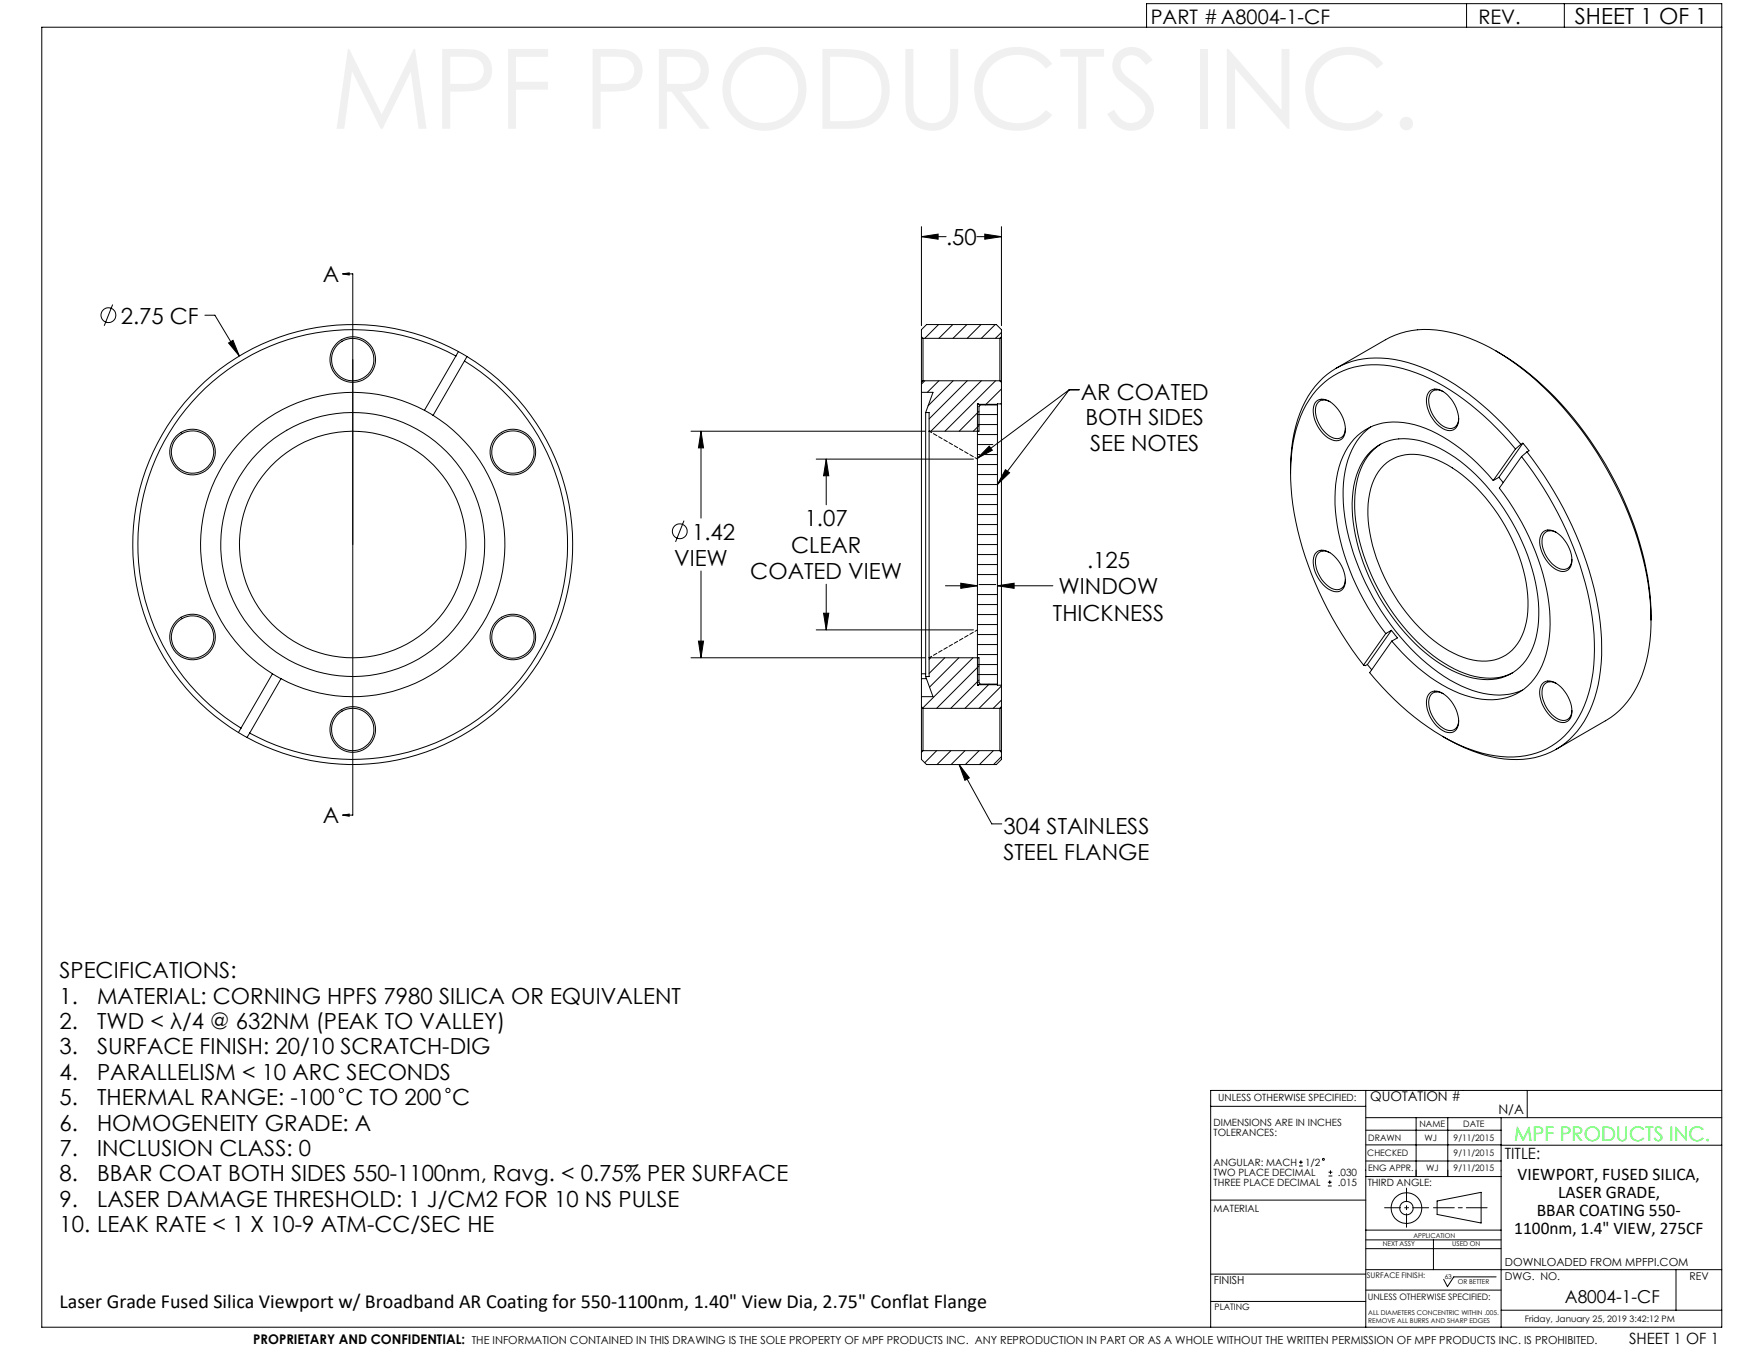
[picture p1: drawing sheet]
<svg xmlns="http://www.w3.org/2000/svg" width="559mm" height="432mm" viewBox="0 0 559 432" stroke-linecap="round" stroke-linejoin="round" font-family="sans-serif">
<g fill="none" stroke="#000" stroke-width=".32">
<path d="M364 8.6v-7.4h182.7v420.2h-533.4v-412.8h533.4M465.6 1.2v7.4M496.7 1.2v7.4M292.6 72v31.4M292.6 75.1h7.8M292.6 75.1l5.3-.8v1.7zM310.2 75.1h7.8M312.7 74.3l5.3 .8-5.3 .9zM318 72v31.4M35.8 96.7l-2.7 6.7M108.8 87l2.1-.4v.7zM108.8 87h3.2v171.8h-3.2"/>
<path d="M65.1 100.1h3.1l7.8 12.9M72.6 108.9l1.4-.8 2 4.9zM144.7 113a68.2 68.2 0 0 0-91.8 25.8 68.2 68.2 0 0 0 23.6 92.4M144.7 113l-9.9 17.3M145.6 111.6a69.9 69.9 0 0 0-94.1 26.4 69.9 69.9 0 0 0 24.2 94.6M145.6 111.6l2.7 1.6M145.6 111.6l-.9 1.4M147.5 114.6a68.2 68.2 0 0 1 23.6 92.4 68.2 68.2 0 0 1-91.8 25.8M148.3 113.2a69.8 69.8 0 0 1 24.2 94.6 69.8 69.8 0 0 1-94.1 26.3M148.3 113.2l-10.8 18.7M292.6 106.9v14.5M292.6 106.9v-2.2l1.6-1.7h22.1l1.7 1.7v2.2"/>
<path d="M292.6 106.9l.5 .5M293.1 107.4v13.5M293.1 107.4h24.4M298 103l-4.4 4.4M302.5 103l-4.4 4.4M307 103l-4.4 4.4M311.5 103l-4.4 4.4M316 103l-4.4 4.4M317.5 107.4v13.5M318 106.9v14.5M318 106.9l-.5 .5M318 105.6l-1.9 1.8"/>
<path d="M424.3 116.9l15.6-9a28.6 28.6 0 0 1 22.3-2 70.1 70.1 0 0 1 30.1 19.2 114.1 114.1 0 0 1 31.4 63.1 52.5 52.5 0 0 1-4 29.8 25.5 25.5 0 0 1-10 10.8l-15.6 9.1M474.8 111.3a95.7 95.7 0 0 1 33.4 33.7 101.3 101.3 0 0 1 16 48.9v3M134.8 130.3a48.3 48.3 0 0 0-64.7 18.4 48.3 48.3 0 0 0 16.4 65.2M134.8 130.3l2.7 1.6M137.5 131.9a48.3 48.3 0 0 1 16.3 65.2 48.3 48.3 0 0 1-64.6 18.4M219.4 136.9h74.3M222.6 136.9v27.6M222.6 136.9l.8 5.3h-1.6zM292.6 124.6v89.3M292.6 121.4v3.2M292.6 124.6h3.6l-2.3 6.4M293.1 120.9l-.5 .5"/>
<path d="M293.1 120.9h24.4M293.6 120.9l-1 1.1M293.9 131v83.8M293.9 131h1.1v5.9M295 136.9v71.9M298.1 120.9l-3.7 3.7M302.6 120.9l-7.9 7.9M307.1 120.9l-12.1 12.1M310.3 128.4h6.4M310.3 131.6h6.4M310.3 134.8h6.4M310.3 138h6.4"/>
<path d="M310.4 128.4h.1M310.8 130.6l-6.2 6.3M310.8 135.1l-1.8 1.8M311.6 120.9l-16 16M316.1 120.9l-16.1 16M316.7 128.6h-5.3l-.5 .2-.1 8.1h-15.8M316.7 128.4h-6.4v89h6.4M317.5 120.9l.5 .5M318 128.2v89.4M318 121.4v6.8M318 128.2h-1.3v89.4h1.3M318 123.5l-5.1 5.1"/>
<path d="M318 128l-.3 .2M339.5 123.8h3.2M339.5 123.8l-22.8 30M339.5 123.8l-29.2 21.7M417.9 127.5a3.8 3.8 0 0 1 5 .5 10.6 10.6 0 0 1 4.1 9.8 2.92 2.92 0 0 1-4.8 1.5 10.4 10.4 0 0 1-5-10.7zM422.2 127.5a2.85 2.85 0 0 0-3.1-.2 2.85 2.85 0 0 0-1.4 2.8 10.2 10.2 0 0 0 5.8 9 2.75 2.75 0 0 0 3.6-3M435.2 135.5a22.2 22.2 0 0 0-8.4 16 62.9 62.9 0 0 0 7.9 35.8 70.3 70.3 0 0 0 27.4 29.6 25.3 25.3 0 0 0 20 2.7l1.3-.5M453.8 124.2a3.8 3.8 0 0 1 5.1 .6 10.6 10.6 0 0 1 4 9.8 2.92 2.92 0 0 1-4.7 1.5 10.4 10.4 0 0 1-5-10.8zM458.2 124.3a2.85 2.85 0 0 0-3.2-.2 2.85 2.85 0 0 0-1.4 2.8 10 10 0 0 0 5.9 9 2.77 2.77 0 0 0 3.6-3M259.2 145.8h49.9M262.3 145.8l.8 5.3h-1.6zM262.3 145.8v14.5"/>
<path d="M310.3 141.1h4.9M310.3 144.3h.7M310.3 147.5h6.4M310.3 150.7h6.4M310.3 153.8h6.4M310.3 157h6.4M312.7 144.3h4M314.1 141.6l1 1.3-4.8 2.6zM319.2 149.1l1.3 1-3.8 3.7zM435.3 143.3a15.7 15.7 0 0 1 15-3.5 44.6 44.6 0 0 1 23 16.1 65.5 65.5 0 0 1 15.3 37.4 25.4 25.4 0 0 1-5 17.5 15.5 15.5 0 0 1-16 4.5 44.8 44.8 0 0 1-23-16.1 65.8 65.8 0 0 1-15.3-37.5 25.6 25.6 0 0 1 5-17.4zM438.4 141a18.9 18.9 0 0 0-8 14.6 54.8 54.8 0 0 0 7.1 31.3 60 60 0 0 0 24.2 25.5 21.6 21.6 0 0 0 17 1.9l1.6-.7M439.3 147.7a14.4 14.4 0 0 1 15.6-2.2 45.3 45.3 0 0 1 20.6 17.7 51.8 51.8 0 0 1 9.6 31 17.6 17.6 0 0 1-7 13.8 15.8 15.8 0 0 1-15.1 .1 48.8 48.8 0 0 1-21.4-20.9 49.8 49.8 0 0 1-7.2-27.3 19.1 19.1 0 0 1 4.9-12.2z"/>
<path d="M474.1 152.6a54.8 54.8 0 0 0-23.2-17.2 19.6 19.6 0 0 0-19.9 2.9 24.9 24.9 0 0 0-7.1 17.6 68.1 68.1 0 0 0 10.3 36.7l2.8 4.4 3 4.2M475.9 151.6l1.4 1.6M475.9 151.6l-1.8 1M481.2 142.6a79.5 79.5 0 0 0-31.5-24.2 30.8 30.8 0 0 0-24.8 0 27.3 27.3 0 0 0-13.3 17.7 66.9 66.9 0 0 0 1.1 35 114.7 114.7 0 0 0 20.2 40.1M481.2 142.6l-7.1 10M482.9 141.1a84.3 84.3 0 0 0-29.6-23.7 34.2 34.2 0 0 0-25.7-2.1 26.7 26.7 0 0 0-15.6 17.9 53 53 0 0 0-2.2 17M482.9 141.1l-1.7 1.5M483.1 145a109.5 109.5 0 0 1 22.7 53.6 49.1 49.1 0 0 1-4.5 29 24.1 24.1 0 0 1-24.7 12.6 51.8 51.8 0 0 1-25.4-10.9 93.2 93.2 0 0 1-16.3-15.7l7-10M483.1 145l-7.1 10a75.1 75.1 0 0 1 16.1 41.1 28.8 28.8 0 0 1-6 20.6 17.9 17.9 0 0 1-17.4 5 46.6 46.6 0 0 1-23.5-14.4l-3.3-3.7M483.5 140.7l2 2.4-.7 .4M483.5 140.7l-.6 .4M483.5 140.7l-7.6 10.9"/>
<path d="M484.8 143.5a112.5 112.5 0 0 1 23.3 54.2 54.3 54.3 0 0 1-3.3 27.8 25.1 25.1 0 0 1-27.1 15.5 50.4 50.4 0 0 1-19.7-7.2M484.8 143.5l-1.7 1.5M217.2 165.3l-2.7 6.7M310.3 160.2h6.4M310.3 163.4h6.4M310.3 166.5h6.4M310.3 169.7h6.4M310.3 172.9h6.4M310.3 176.1h6.4M310.3 179.2h6.4M417.9 175.4a3.7 3.7 0 0 1 5 .6 10.6 10.6 0 0 1 4.1 9.8 2.9 2.9 0 0 1-4.8 1.5 10.4 10.4 0 0 1-5-10.8zM422.2 175.5a2.85 2.85 0 0 0-3.1-.3 2.85 2.85 0 0 0-1.4 2.9 9.6 9.6 0 0 0 6.5 9.1 2.73 2.73 0 0 0 2.9-3.2"/>
<path d="M489.8 169a3.8 3.8 0 0 1 5 .5 10.7 10.7 0 0 1 4.1 9.8 2.96 2.96 0 0 1-4.8 1.6 10.9 10.9 0 0 1-5.1-10.2zM494.1 169.1a2.83 2.83 0 0 0-3.1-.3 2.83 2.83 0 0 0-1.4 2.9 10 10 0 0 0 5.8 9 2.77 2.77 0 0 0 3.7-3.1M222.6 181.3v27.5M259.2 200h49.9M261.5 194.7h1.6l-.8 5.3zM262.3 185.5v14.5M300.2 186h10.1M305 185.2l5.3 .8-5.3 .8zM310.3 182.4h6.4M310.3 188.8h6.4M310.3 191.9h6.4M310.3 195.1h6.4"/>
<path d="M310.3 198.3h6.4M310.8 185.6h5.4M316.7 186h17.6M316.7 186l5.3-.8v1.6zM86.5 213.9l2.7 1.6M86.5 213.9l-10 17.3M89.2 215.5l-9.9 17.3M219.4 208.8h74.3M221.8 203.6h1.6l-.8 5.2zM292.6 215.5v5.7M292.6 213.9v1.6M292.6 215.5h1.5"/>
<path d="M292.6 213.9h1.3M293.9 214.8l2.3 6.4h-3.6M294 214.8l-.1 .1M295 208.8h15.8l.1 8.2 .4 .2h5.4M295 208.8v6h-1.1M295.5 208.8l-.5 .5M300 208.8l-5 5M304.4 208.8l-9.3 9.4M308.9 208.8l-15.9 16M310.3 201.5h6.4M310.3 204.6h6.4M310.3 207.8h6.4"/>
<path d="M310.3 211h6.4M310.3 214.2h6.4M310.3 217.3h6.4M310.4 217.4l.2 .2zM310.8 211.4l-13.4 13.5M310.8 215.9l-8.9 9M314 217.2l-7.6 7.7M318 217.6v6.8M318 217.8l-7.1 7.1M434.2 211l1.3 1.7M434.2 211l-.7 .3-.6-.1M440 201.2l-7.1 10"/>
<path d="M441.8 200.1l1.9 2.4-1.8 1.1M441.8 200.1l-1.8 1.1M441.8 200.1l-7.6 10.9M489.8 217a3.7 3.7 0 0 1 5 .5 10.7 10.7 0 0 1 4.1 9.8 2.97 2.97 0 0 1-4.8 1.5 10.9 10.9 0 0 1-5.1-10.1zM494.1 217a2.83 2.83 0 0 0-3.1-.2 2.83 2.83 0 0 0-1.4 2.8 9.6 9.6 0 0 0 6.5 9.1 2.77 2.77 0 0 0 3-3.1M75.7 232.6l2.7 1.5M76.5 231.2l-.8 1.4M79.3 232.8l-.9 1.3M292.6 224.4v14.5M292.6 221.2v3.2M292.6 238.9v2.2l1.6 1.6h22.1l1.7-1.6v-2.2M292.6 224.4l.5 .5"/>
<path d="M293.1 224.9v13.4M293.1 224.9h24.4M293.1 238.3l-.5 .6M293.1 238.3h24.4M297.4 238.3l-3.8 3.8M301.9 238.3l-4.4 4.4M306.4 238.3l-4.4 4.4M310.9 238.3l-4.4 4.4M315.4 238.3l-4.4 4.4M317.5 224.9v13.4M317.5 238.3l.5 .6M318 224.4v14.5"/>
<path d="M318 224.4l-.5 .5M318 222.3l-2.7 2.6M453.8 220.2a3.7 3.7 0 0 1 5.1 .5 10.5 10.5 0 0 1 4 9.8 2.9 2.9 0 0 1-4.7 1.5 10.4 10.4 0 0 1-5-10.8zM458.2 220.2a2.85 2.85 0 0 0-3.2-.2 2.85 2.85 0 0 0-1.4 2.8 9.7 9.7 0 0 0 6.5 9.2 2.77 2.77 0 0 0 3-3.2M108.8 258.8l2.1-.3v.7zM304.5 242.7l10.4 18.9h3.2M304.5 242.7l3.3 4.3-1.4 .8zM318 240.2l-2.5 2.5M384.4 351.3h49.2M433.6 358.8h43M433.6 354.9h113.1M433.6 346.2v75.2"/>
<path d="M449.6 354.9v18.7M459.7 354.9v18.7M476.6 354.9v66.5M484.9 346.2v8.7M546.7 346.2h-162.3v75.2M412.4 370.2h1.2M412.4 369h1.2M413 368.4v1.2M421.6 376.6h1.2M421.6 375.4h1.2M421.8 373.4h1.2M421.8 372.2h1.2"/>
<path d="M422.2 374.8v1.2M422.4 371.6v1.2M433.6 363.5h43M433.6 368.6h43M433.6 373.6h43M476.6 363.6h70.1M384.4 381h49.2M433.6 393.7h43M433.6 396.5h43M433.6 390.6h43M455.1 393.7v9.4M456.3 381.3l14-2.7v9.7l-14-2.7z"/>
<path d="M384.4 404.5h49.2M384.4 413.2h49.2M433.6 409.6h43M475 405.4h-13.4l-2 3.1-1.2-2.3M476.6 416h70.1M532.1 403.1v12.9M546.7 403.1h-113.1"/>
<circle cx="34.4" cy="100.1" r="2.35"/>
<circle cx="112" cy="114.2" r="6.7"/>
<circle cx="112" cy="114.2" r="7.2"/>
<circle cx="61.1" cy="143.5" r="7.2"/>
<circle cx="61.1" cy="143.5" r="6.7"/>
<circle cx="162.8" cy="143.5" r="6.7"/>
<circle cx="162.8" cy="143.5" r="7.2"/>
<circle cx="112" cy="172.9" r="36"/>
<circle cx="112" cy="172.9" r="41.9"/>
<circle cx="215.8" cy="168.7" r="2.35"/>
<circle cx="61.1" cy="202.2" r="7.2"/>
<circle cx="61.1" cy="202.3" r="6.7"/>
<circle cx="162.8" cy="202.2" r="7.2"/>
<circle cx="162.8" cy="202.3" r="6.7"/>
<circle cx="112" cy="231.6" r="6.7"/>
<circle cx="112" cy="231.6" r="7.2"/>
<circle cx="108.4" cy="346.2" r=".68"/>
<circle cx="142.2" cy="346.2" r=".68"/>
<circle cx="420.2" cy="368.1" r=".31"/>
<circle cx="446.5" cy="383.6" r="4.9"/>
<circle cx="446.5" cy="383.6" r="2.14"/>
</g>
<path d="M446.6 377.2v12.5" fill="none" stroke="#000" stroke-width=".32" stroke-dasharray="15.2 1.3 1.3 1.3" stroke-dashoffset="10.9"/>
<path d="M439.6 383.5h14" fill="none" stroke="#000" stroke-width=".32" stroke-dasharray="15.2 1.3 1.3 1.3" stroke-dashoffset="10.1"/>
<path d="M455.1 383.5h17.1" fill="none" stroke="#000" stroke-width=".32" stroke-dasharray="15.2 1.3 1.3 1.3" stroke-dashoffset="8.6"/>
<path d="M295 136.9l15.4 8.9M295 208.8l15.4-8.8" fill="none" stroke="#000" stroke-width=".32" stroke-dasharray="1.3 .6" stroke-dashoffset=".3"/>
<g fill="#000">
<path d="M72.6 108.9l1.4-.8 2 4.9z"/>
<path d="M108.8 87l2.1-.4v.7zM108.8 258.8l2.1-.3v.7z"/>
<path d="M222.6 136.9l.8 5.3h-1.6zM221.8 203.6h1.6l-.8 5.2zM305 185.2l5.3 .8-5.3 .8zM316.7 186l5.3-.8v1.6zM292.6 75.1l5.3-.8v1.7zM312.7 74.3l5.3 .8-5.3 .9zM304.5 242.7l3.3 4.3-1.4 .8zM319.2 149.1l1.3 1-3.8 3.7zM314.1 141.6l1 1.3-4.8 2.6z"/>
<path d="M262.3 145.8l.8 5.3h-1.6zM261.5 194.7h1.6l-.8 5.3z"/>
</g>
<g font-size="7.1">
<text x="500" y="7.7">SHEET 1 OF 1</text>
<text x="300.4" y="77.8">.50</text>
<text x="102.5" y="89.4">A</text>
<text x="38.3" y="102.7">2.75 CF</text>
<text x="343.2" y="126.9">AR COATED</text>
<text x="344.6" y="135">BOTH SIDES</text>
<text x="346.1" y="143.1">SEE NOTES</text>
<text x="255.5" y="167.1">1.07</text>
<text x="219.7" y="171.3">1.42</text>
<text x="214" y="179.8">VIEW</text>
<text x="251.2" y="175.6">CLEAR</text>
<text x="238.2" y="184">COATED VIEW</text>
<text x="345.1" y="180.2">.125</text>
<text x="336.1" y="188.6">WINDOW</text>
<text x="334.3" y="197.1">THICKNESS</text>
<text x="102.5" y="261.3">A</text>
<text x="318.6" y="264.8">304 STAINLESS</text>
<text x="318.6" y="272.9">STEEL FLANGE</text>
<text x="18.9" y="310.6">SPECIFICATIONS:</text>
<text x="18.9" y="318.7">1.</text>
<text x="30.8" y="318.7">MATERIAL: CORNING HPFS 7980 SILICA OR EQUIVALENT</text>
<text x="18.9" y="326.7">2.</text>
<text x="30.8" y="326.7">TWD &lt; λ/4 @ 632NM (PEAK TO VALLEY)</text>
<text x="18.9" y="334.8">3.</text>
<text x="30.8" y="334.8">SURFACE FINISH: 20/10 SCRATCH-DIG</text>
<text x="18.9" y="342.8">4.</text>
<text x="30.8" y="342.8">PARALLELISM &lt; 10 ARC SECONDS</text>
<text x="18.9" y="350.9">5.</text>
<text x="30.8" y="350.9">THERMAL RANGE: -100 C TO 200 C</text>
<text x="18.9" y="359">6.</text>
<text x="30.8" y="359">HOMOGENEITY GRADE: A</text>
<text x="18.9" y="367">7.</text>
<text x="30.8" y="367">INCLUSION CLASS: 0</text>
<text x="18.9" y="375.1">8.</text>
<text x="30.8" y="375.1">BBAR COAT BOTH SIDES 550-1100nm, Ravg. &lt; 0.75% PER SURFACE</text>
<text x="18.9" y="383.1">9.</text>
<text x="30.8" y="383.1">LASER DAMAGE THRESHOLD: 1 J/CM2 FOR 10 NS PULSE</text>
<text x="18.9" y="391.2">10. LEAK RATE &lt; 1 X 10-9 ATM-CC/SEC HE</text>
</g>
<g font-size="6.3">
<text x="365.4" y="7.7">PART #A8004-1-CF</text>
<text x="469.4" y="7.7">REV.</text>
<text x="18.9" y="415.4">Laser Grade Fused Silica Viewport w/ Broadband AR Coating for 550-1100nm, 1.40&quot; View Dia, 2.75&quot; Conflat Flange</text>
</g>
<text font-size="6.3" fill="#0f0" x="480.8" y="362.2">MPF PRODUCTS INC.</text>
<g font-size="5.6">
<text x="481.9" y="374.7">VIEWPORT, FUSED SILICA,</text>
<text x="494.7" y="380.4">LASER GRADE,</text>
<text x="487.9" y="386">BBAR COATING 550-</text>
<text x="480.8" y="391.7">1100nm, 1.4&quot; VIEW, 275CF</text>
<text x="496.8" y="413.6">A8004-1-CF</text>
</g>
<g font-size="4.9">
<text x="477.8" y="368.1">TITLE:</text>
<text x="517.2" y="426.6">SHEET 1 OF 1</text>
</g>
<g font-size="4.2">
<text x="435" y="349.6">QUOTATION #</text>
<text x="475.7" y="353.6">N/A</text>
<text x="80.4" y="426.7">PROPRIETARY AND CONFIDENTIAL:</text>
</g>
<g font-size="3.5">
<text x="477.8" y="401.9">DOWNLOADED FROM MPFPI.COM</text>
<text x="385.4" y="407.6">FINISH</text>
<text x="149.8" y="426.7">THE INFORMATION CONTAINED IN THIS DRAWING IS THE SOLE PROPERTY OF MPF PRODUCTS INC. ANY REPRODUCTION IN PART OR AS A WHOLE WITHOUT THE WRITTEN PERMISSION OF MPF PRODUCTS INC. IS PROHIBITED.</text>
</g>
<g font-size="3.4">
<text x="477.8" y="406.4">DWG. NO.</text>
<text x="536.5" y="406.4">REV</text>
</g>
<g font-size="3.2">
<text x="386.8" y="349.6">UNLESS OTHERWISE SPECIFIED:</text>
<text x="385.3" y="357.5">DIMENSIONS ARE IN INCHES</text>
<text x="385.3" y="360.7">TOLERANCES:</text>
<text x="385.3" y="370.2">ANGULAR: MACH</text>
<text x="414.3" y="370.2">1/2</text>
<text x="385.3" y="373.4">TWO PLACE DECIMAL</text>
<text x="385.3" y="376.5">THREE PLACE DECIMAL</text>
<text x="424.8" y="376.5">.015</text>
<text x="424.8" y="373.4">.030</text>
<text x="434.3" y="376.5">THIRD ANGLE:</text>
<text x="385.3" y="384.7">MATERIAL</text>
</g>
<g font-size="2.8">
<text x="450.7" y="357.8">NAME</text>
<text x="464.6" y="357.8">DATE</text>
<text x="434.4" y="362.2">DRAWN</text>
<text x="452.3" y="362.2">WJ</text>
<text x="461.5" y="362.2">9/11/2015</text>
<text x="434.1" y="367.1">CHECKED</text>
<text x="434.4" y="371.9">ENG APPR.</text>
<text x="452.8" y="371.9">WJ</text>
<text x="461.5" y="367.1">9/11/2015</text>
<text x="461.5" y="371.9">9/11/2015</text>
<text x="434.3" y="412.9">UNLESS OTHERWISE SPECIFIED:</text>
<text x="385.7" y="415.9">PLATING</text>
<text x="484.1" y="419.9">Friday, January 25, 2019 3:42:12 PM</text>
</g>
<text font-size="2.5" x="434" y="405.6">SURFACE FINISH:</text>
<g font-size="2.1">
<text x="439" y="395.7">NEXT ASSY</text>
<text x="448.8" y="392.9">APPLICATION</text>
<text x="461.1" y="395.7">USED ON</text>
<text x="458.7" y="406">63</text>
<text x="462.8" y="407.6">OR BETTER</text>
<text x="434.4" y="417.5">ALL DIAMETERS CONCENTRIC WITHIN .005.</text>
<text x="434.4" y="420.1">REMOVE ALL BURRS AND SHARP EDGES</text>
</g>
</svg>
